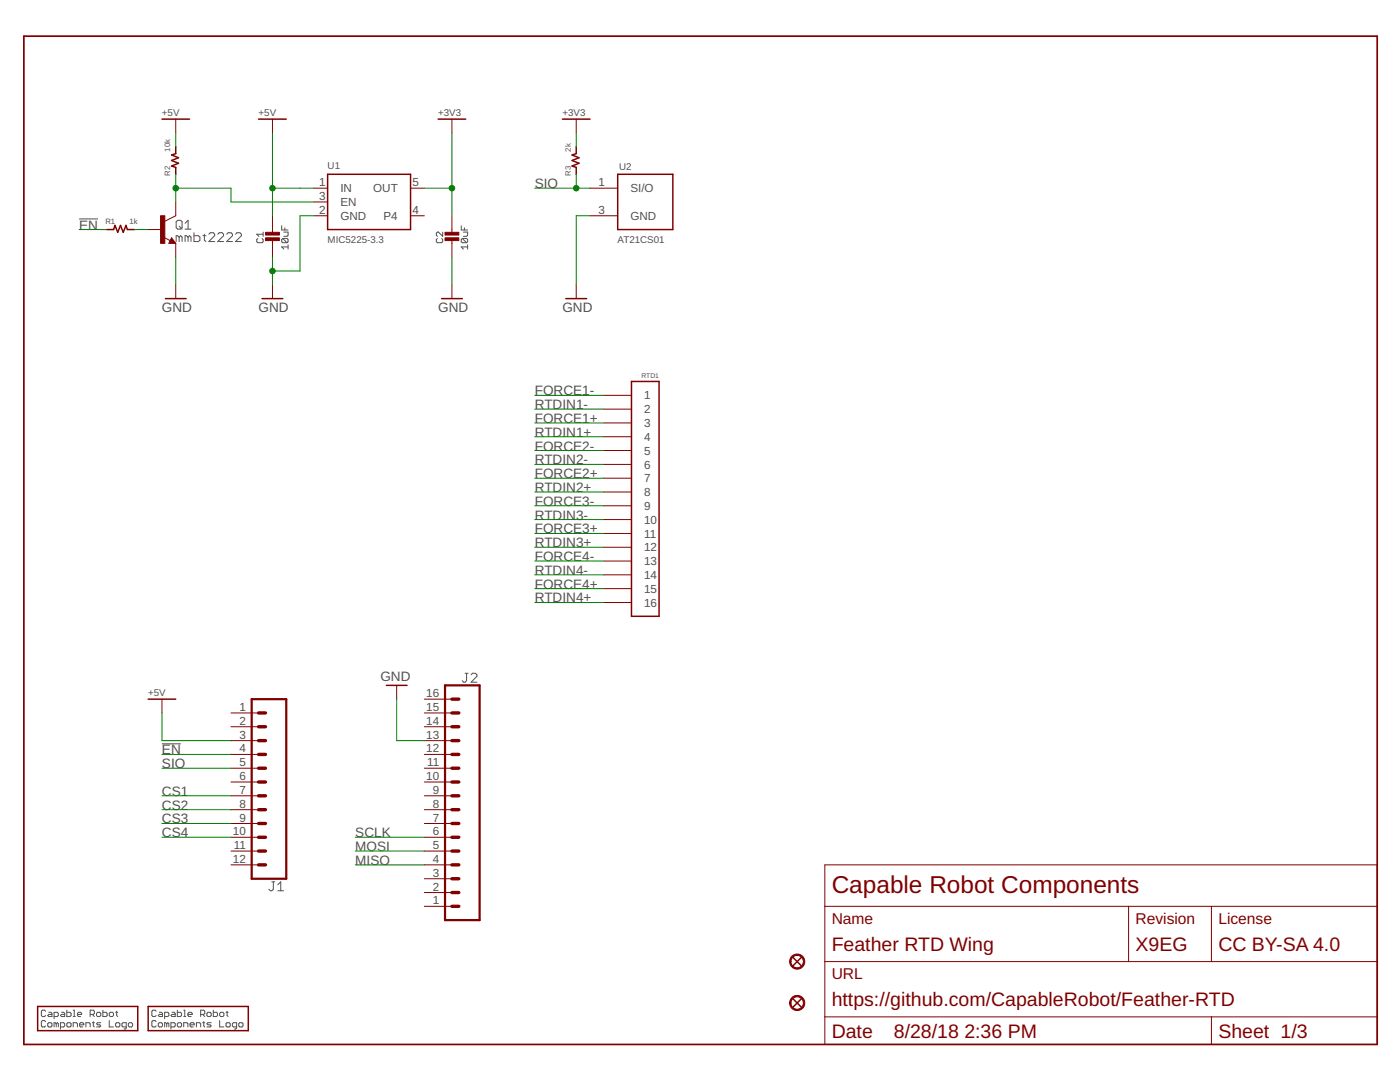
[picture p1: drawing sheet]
<svg xmlns="http://www.w3.org/2000/svg" width="279mm" height="216mm" viewBox="0 0 279 216" stroke-linecap="round" stroke-linejoin="round" font-family="sans-serif">
<g fill="none" stroke="#505050" stroke-width=".2">
<path d="M15.8 43.7h3.8M35.5 44h.5l.3 .3v1.1l-.3 .3h-.5l-.3-.3v-1.1zM35.8 47.3l-.3-.3h-.3v1.2M35.8 47.3v.9M35.8 47.3l.2-.3 .3 .3v.9M35.8 45.1l.5 .6M36.9 44.6l.6-.6v1.7M36.9 45.7h1.2M37.5 47.3v.9M37.5 47.3l-.3-.3h-.3v1.2M37.5 47.3l.3-.3 .3 .3v.9M38.7 46.4v1.8h.9l.3-.3v-.6l-.3-.3h-.9"/>
<path d="M40.5 47h.6M40.8 46.7v1.2l.3 .3M41.7 46.7l.3-.3h.6l.2 .3v.3l-1.1 1.2h1.1M43.5 46.7l.3-.3h.5l.3 .3v.3l-1.1 1.2h1.1M45.2 46.7l.3-.3h.6l.3 .3v.3l-1.2 1.2h1.2M47 46.7l.3-.3h.6l.3 .3v.3l-1.2 1.2h1.2M51.5 47.6l-.3 .2v.4l.3 .2h.8l.2-.2v-.4l-.2-.2M52.5 46.3v.9M52.5 46.7h-1.3l.5 .5M56.2 45v.9h1.3M56.4 47.6h.9l.2 .2v.4l-.2 .2M56.4 47.6l-.2 .2v.4l.2 .2h.9"/>
<path d="M56.4 47.6l.9 .8M56.6 46.3h.9v.6l-.2 .3h-.7M56.9 45.5v.4M57.5 49.3h-1.3l.4 .4M57.5 48.9v.8M87.3 47.6l-.2 .2v.4l.2 .2h.8l.2-.2v-.4l-.2-.2M88.3 46.3v.9l-.8-.9-.4 .2v.4l.2 .3M92.1 45v.9h1.2M92.3 47.6l-.2 .2v.4l.2 .2h.8M92.3 47.6h.8l.2 .2v.4l-.2 .2M92.3 47.6l.8 .8M92.5 46.3h.8v.6l-.2 .3h-.6"/>
<path d="M92.7 45.5v.4M93.3 49.3h-1.2l.4 .4M93.3 48.9v.8M92.8 134.3h.6M93.1 134.3v1.5l-.3 .3h-.3l-.3-.3M94 134.6l.3-.3h.6l.3 .3v.3l-1.2 1.2h1.2M32.3 148.4h3.8M54.3 176h.5M54.5 176v1.4l-.2 .3h-.3l-.3-.3M55.4 177.7h1.2M55.4 176.6l.6-.6v1.7M9.1 201.8l-.2-.2h-.4l-.2 .2v.8l.2 .2h.4l.2-.2"/>
<path d="M9.1 203.9l-.2-.3h-.4l-.2 .3v.8l.2 .2h.4l.2-.2M9.5 204.3l.2-.2h.5l.2 .2v.4l-.2 .2h-.5l-.2-.2zM9.7 202h.5l.2 .2v.6h-.7l-.2-.2 .2-.2h.7M10.8 202.8h.6l.2-.2v-.4l-.2-.2h-.6v1.3M11.2 204.3l-.4-.2v.8M11.2 204.3l.2-.2 .2 .2v.6M11.2 204.3v.6M12.1 204.9h.6l.2-.2v-.4l-.2-.2h-.6v1.2M12.3 202h.4l.2 .2v.6h-.6l-.2-.2 .2-.2h.6M13.3 201.6v1.2h.7l.2-.2v-.4l-.2-.2h-.7M13.5 204.1h.5l.2 .2v.4l-.2 .2h-.5l-.2-.2v-.4zM14.6 201.6h.2v1.2"/>
<path d="M14.6 202.8h.4M14.6 204.9v-.8h.6l.3 .2v.6M15.5 202.4h.8l-.2-.4h-.4l-.2 .2v.4l.2 .2h.4M15.9 204.5h.8l-.2-.4h-.4l-.2 .2v.4l.2 .2h.4M17.1 204.9v-.8h.7l.2 .2v.6M18 202.4h.6l.2-.2v-.4l-.2-.2h-.6v1.2M18.4 202.4l.4 .4M18.4 204.1h.4M18.6 203.9v.8l.2 .2M19.3 202.2l.2-.2h.4l.2 .2v.4l-.2 .2h-.4l-.2-.2zM20.1 204.1h-.6l-.2 .2 .8 .4-.2 .2h-.6M20.5 201.6v1.2h.7l.2-.2v-.4l-.2-.2h-.7"/>
<path d="M21.8 202.2l.2-.2h.4l.2 .2v.4l-.2 .2h-.4l-.2-.2zM21.8 203.6v1.3h.8M23.1 202h.4M23.1 204.3l.2-.2h.4l.2 .2v.4l-.2 .2h-.4l-.2-.2zM23.3 201.8v.8l.2 .2M25.2 204.9h-.6l-.3-.2v-.4l.3-.2h.6v1l-.4 .2M25.6 204.3l.2-.2h.4l.3 .2v.4l-.3 .2h-.4l-.2-.2zM31.2 201.8l-.3-.2h-.4l-.2 .2v.8l.2 .2h.4l.3-.2M31.2 203.9l-.3-.3h-.4l-.2 .3v.8l.2 .2h.4l.3-.2M31.6 204.3l.2-.2h.4l.2 .2v.4l-.2 .2h-.4l-.2-.2zM31.8 202h.4l.2 .2v.6h-.6l-.2-.2 .2-.2h.6M32.9 202.8h.6l.2-.2v-.4l-.2-.2h-.6v1.3"/>
<path d="M33.3 204.3l-.4-.2v.8M33.3 204.3l.2-.2 .2 .2v.6M33.3 204.3v.6M34.1 204.9h.7l.2-.2v-.4l-.2-.2h-.7v1.2M34.3 202h.5l.2 .2v.6h-.7l-.2-.2 .2-.2h.7M35.4 201.6v1.2h.6l.2-.2v-.4l-.2-.2h-.6M35.4 204.3l.2-.2h.4l.2 .2v.4l-.2 .2h-.4l-.2-.2zM36.7 201.6h.2v1.2M36.7 202.8h.4M36.7 204.9v-.8h.6l.2 .2v.6M37.5 202.4h.9l-.3-.4h-.4l-.2 .2v.4l.2 .2h.4M37.9 204.5h.9l-.2-.4h-.5l-.2 .2v.4l.2 .2h.5"/>
<path d="M39.2 204.9v-.8h.6l.2 .2v.6M40 202.4h.7l.2-.2v-.4l-.2-.2h-.7v1.2M40.4 204.1h.5M40.4 202.4l.5 .4M40.7 203.9v.8l.2 .2M41.3 202.2l.2-.2h.4l.2 .2v.4l-.2 .2h-.4l-.2-.2zM42.1 204.1h-.6l-.2 .2 .8 .4-.2 .2h-.6M42.6 201.6v1.2h.6l.2-.2v-.4l-.2-.2h-.6M43.8 202.2l.2-.2h.5l.2 .2v.4l-.2 .2h-.5l-.2-.2zM43.8 203.6v1.3h.9M45.1 202h.4M45.1 204.3l.2-.2h.4l.3 .2v.4l-.3 .2h-.4l-.2-.2z"/>
<path d="M45.3 201.8v.8l.2 .2M47.2 204.9h-.6l-.2-.2v-.4l.2-.2h.6v1l-.4 .2M47.6 204.3l.3-.2h.4l.2 .2v.4l-.2 .2h-.4l-.3-.2z"/>
</g>
<g fill="none" stroke="#800000" stroke-width=".3">
<path d="M32.3 23.8h5.5M35.1 29.3v1.3l-.9 .3 1.4 .6-1.4 .5 1.4 .6-1.4 .5 .9 .3v1.4M51.6 23.8h5.5M65.4 34.8h16.5v11h-16.5zM87.4 23.8h5.5M112.2 23.8h5.6M115 29.3v1.3l-.8 .3 1.3 .6-1.3 .5 1.3 .6-1.3 .5 .8 .3v1.4M123.3 34.8h11v11h-11zM21.3 45.8h1.4l.2-.8 .6 1.4 .5-1.4 .6 1.4 .5-1.4 .3 .8h1.4M33 59.6h4.1M34.2 48l.2 .3h-.4l.2-.6 .6 .7h-.8M52.3 59.6h4.1"/>
<path d="M88.1 59.6h4.2M112.9 59.6h4.2M126 76.1h5.5v46.9h-5.5zM29.6 139.5h5.5M77.1 136.8h4.1M158.3 199.3l1.6 1.7M158.3 191.1l1.6 1.6M159.9 199.3l-1.6 1.7M159.9 191.1l-1.6 1.6M7.5 200.8h20v4.9h-20zM29.6 200.8h20v4.9h-20z"/>
</g>
<g fill="#800000" stroke="#800000" stroke-width=".2">
<path d="M158 199.1a1.52 1.52 0 0 1 2.4 .2 1.52 1.52 0 0 1-.9 2.3 1.52 1.52 0 0 1-1.9-1.5h.3a1.24 1.24 0 0 1 1.8-1 1.24 1.24 0 0 1 .1 2.1 1.24 1.24 0 0 1-1.9-.8v-.3h-.3z" fill-rule="evenodd"/>
<path d="M158 190.9a1.52 1.52 0 0 1 2.4 .2 1.52 1.52 0 0 1-.9 2.2 1.52 1.52 0 0 1-1.9-1.4h.3a1.24 1.24 0 0 1 1.8-1.1 1.24 1.24 0 0 1 .1 2.1 1.24 1.24 0 0 1-1.9-.7v-.3h-.3z" fill-rule="evenodd"/>
</g>
<g fill="none" stroke="#800000" stroke-width=".2">
<path d="M35.1 23.8v2.7M54.4 23.8v2.7M62.6 37.5h2.8M81.9 37.5h2.8M90.2 23.8v2.7M115 23.8v2.7M117.8 37.5h5.5M29.6 45.8h2.7M32.7 47.3l1.3 .7M34.2 47.5l.9 1.1h-1.4zM35.1 40.3v2.8l-2.2 1.1M35.1 48.6v2.7"/>
<path d="M35.1 56.8v2.8M54.4 43.1v3.5M54.4 47.7v3.6M54.4 56.8v2.8M62.6 40.3h2.8M62.6 43.1h2.8M81.9 43.1h2.8M90.2 43.1v3.5M90.2 47.7v3.6M90.2 56.8v2.8M115 56.8v2.8M117.8 43.1h5.5"/>
<path d="M120.5 78.9h5.5M120.5 81.6h5.5M120.5 84.4h5.5M120.5 87.1h5.5M120.5 89.9h5.5M120.5 92.7h5.5M120.5 95.4h5.5M120.5 98.2h5.5M120.5 100.9h5.5M120.5 103.7h5.5M120.5 106.4h5.5M120.5 109.2h5.5"/>
<path d="M120.5 112h5.5M120.5 114.7h5.5M120.5 117.5h5.5M32.3 139.5v2.8M79.2 136.8v2.7M84.7 139.5h5.5M120.5 120.2h5.5M46.1 142.3h5.5M46.1 145h5.5M46.1 147.8h5.5M46.1 150.5h5.5M46.1 153.3h5.5"/>
<path d="M46.1 156h5.5M46.1 158.8h5.5M84.7 142.3h5.5M84.7 145h5.5M84.7 147.8h5.5M84.7 150.5h5.5M84.7 153.3h5.5M84.7 156h5.5M84.7 158.8h5.5M46.1 161.6h5.5M46.1 164.3h5.5M46.1 167.1h5.5"/>
<path d="M46.1 169.8h5.5M46.1 172.6h5.5M84.7 161.6h5.5M84.7 164.3h5.5M84.7 167.1h5.5M84.7 169.8h5.5M84.7 172.6h5.5M84.7 178.1h5.5M84.7 175.3h5.5M164.6 172.6h110.2v35.8h-110.2zM84.7 180.8h5.5M164.6 180.8h110.2"/>
<path d="M164.6 191.9h110.2M225.2 180.8v11.1M241.8 180.8v11.1M164.6 202.9h110.2M241.8 202.9v5.5"/>
</g>
<g fill="#800000" stroke="#800000" stroke-width=".2">
<path d="M53 47.5h2.8v.5h-2.8z"/>
<path d="M53 46.4h2.8v.5h-2.8z"/>
<path d="M88.8 47.5h2.8v.5h-2.8z"/>
<path d="M88.8 46.4h2.8v.5h-2.8z"/>
<path d="M32 43.1h.9v5.5h-.9z"/>
</g>
<path d="M50.2 139.5h6.9v35.8h-6.9zM88.8 136.8h6.9v46.8h-6.9z" fill="none" stroke="#800000" stroke-width=".44"/>
<g fill="none" stroke="#800000" stroke-width=".68">
<path d="M90.2 139.5h1.4M51.6 147.8h1.4M51.6 145h1.4M51.6 142.3h1.4M51.6 153.3h1.4M51.6 150.5h1.4M51.6 156h1.4M51.6 158.8h1.4M90.2 147.8h1.4M90.2 145h1.4M90.2 142.3h1.4M90.2 153.3h1.4"/>
<path d="M90.2 150.5h1.4M90.2 156h1.4M90.2 158.8h1.4M51.6 161.6h1.4M51.6 164.3h1.4M51.6 167.1h1.4M51.6 169.8h1.4M51.6 172.6h1.4M90.2 161.6h1.4M90.2 164.3h1.4M90.2 167.1h1.4M90.2 169.8h1.4"/>
<path d="M90.2 172.6h1.4M90.2 175.3h1.4M90.2 178.1h1.4M90.2 180.8h1.4"/>
</g>
<path d="M4.8 7.2h270v201.2h-270z" fill="none" stroke="#800000" stroke-width=".34"/>
<g fill="none" stroke="#008000" stroke-width=".2">
<path d="M35.1 26.5v2.8M35.1 34.8v5.5M35.1 37.5h11v2.8h16.5M54.4 26.5v16.6M54.4 37.5h8.2M84.7 37.5h5.5M90.2 26.5v16.6M106.7 37.5h11.1M115 26.5v2.8M115 34.8v2.7M15.8 45.8h5.5M26.8 45.8h2.8"/>
<path d="M35.1 51.3v5.5M54.4 51.3v5.5M62.6 43.1h-2.7v11h-5.5M90.2 51.3v5.5M117.8 43.1h-2.8v13.7M106.7 78.9h13.8M106.7 81.6h13.8M106.7 87.1h13.8M106.7 84.4h13.8M106.7 89.9h13.8M106.7 98.2h13.8M106.7 92.7h13.8"/>
<path d="M106.7 95.4h13.8M106.7 112h13.8M106.7 117.5h13.8M106.7 114.7h13.8M106.7 100.9h13.8M106.7 103.7h13.8M106.7 109.2h13.8M106.7 106.4h13.8M79.2 139.5v8.3h5.5M106.7 120.2h13.8M32.3 142.3v5.5h13.8M32.3 158.8h13.8"/>
<path d="M32.3 153.3h13.8M32.3 150.5h13.8M32.3 167.1h13.8M32.3 164.3h13.8M32.3 161.6h13.8M70.9 167.1h13.8M70.9 169.8h13.8M70.9 172.6h13.8"/>
</g>
<g fill="#008000" stroke="#008000" stroke-width=".2">
<circle cx="54.4" cy="54.1" r=".55"/>
<circle cx="54.4" cy="37.5" r=".55"/>
<circle cx="90.2" cy="37.5" r=".55"/>
<circle cx="115" cy="37.5" r=".55"/>
<circle cx="35.1" cy="37.5" r=".55"/>
</g>
<text font-size="4.9" fill="#800000" x="166" y="178.1">Capable Robot Components</text>
<g font-size="3.9" fill="#800000">
<text x="166" y="189.8">Feather RTD Wing</text>
<text x="226.6" y="189.8">X9EG</text>
<text x="243.1" y="189.8">CC BY-SA 4.0</text>
<text x="166" y="200.8">https://github.com/CapableRobot/Feather-RTD</text>
<text x="166" y="207">Date</text>
<text x="178.4" y="207">8/28/18</text>
<text x="192.5" y="207">2:36 PM</text>
<text x="243.1" y="207">Sheet 1/3</text>
</g>
<g font-size="3.1" fill="#800000">
<text x="166" y="184.3">Name</text>
<text x="226.6" y="184.3">Revision</text>
<text x="243.1" y="184.3">License</text>
<text x="166" y="195.3">URL</text>
</g>
<g font-size="2.7" fill="#505050">
<text x="106.7" y="37.5">SIO</text>
<text x="15.8" y="45.8">EN</text>
<text x="32.3" y="62.3">GND</text>
<text x="51.6" y="62.3">GND</text>
<text x="87.4" y="62.3">GND</text>
<text x="112.2" y="62.3">GND</text>
<text x="106.7" y="78.9">FORCE1-</text>
<text x="106.7" y="81.6">RTDIN1-</text>
<text x="106.7" y="87.1">RTDIN1+</text>
<text x="106.7" y="84.4">FORCE1+</text>
<text x="106.7" y="89.9">FORCE2-</text>
<text x="106.7" y="92.7">RTDIN2-</text>
<text x="106.7" y="95.4">FORCE2+</text>
<text x="106.7" y="98.2">RTDIN2+</text>
<text x="106.7" y="100.9">FORCE3-</text>
<text x="106.7" y="103.7">RTDIN3-</text>
<text x="106.7" y="106.4">FORCE3+</text>
<text x="106.7" y="112">FORCE4-</text>
<text x="106.7" y="109.2">RTDIN3+</text>
<text x="106.7" y="117.5">FORCE4+</text>
<text x="106.7" y="114.7">RTDIN4-</text>
<text x="106.7" y="120.2">RTDIN4+</text>
<text x="75.9" y="135.9">GND</text>
<text x="32.3" y="153.3">SIO</text>
<text x="32.3" y="150.5">EN</text>
<text x="32.3" y="158.8">CS1</text>
<text x="32.3" y="161.6">CS2</text>
<text x="32.3" y="167.1">CS4</text>
<text x="32.3" y="164.3">CS3</text>
<text x="70.9" y="167.1">SCLK</text>
<text x="70.9" y="169.8">MOSI</text>
<text x="70.9" y="172.6">MISO</text>
</g>
<g font-size="2.3" fill="#505050">
<text x="63.7" y="37.2">1</text>
<text x="63.7" y="39.9">3</text>
<text x="67.9" y="38.4">IN</text>
<text x="67.9" y="41.1">EN</text>
<text x="74.5" y="38.4">OUT</text>
<text x="82.3" y="37.2">5</text>
<text x="119.4" y="37.2">1</text>
<text x="125.8" y="38.4">SI/O</text>
<text x="63.7" y="42.7">2</text>
<text x="67.9" y="43.9">GND</text>
<text x="76.5" y="43.9">P4</text>
<text x="82.3" y="42.7">4</text>
<text x="119.4" y="42.7">3</text>
<text x="125.8" y="43.9">GND</text>
<text x="128.6" y="79.7">1</text>
<text x="128.6" y="82.5">2</text>
<text x="128.6" y="85.2">3</text>
<text x="128.6" y="88">4</text>
<text x="128.6" y="90.7">5</text>
<text x="128.6" y="93.5">6</text>
<text x="128.6" y="96.2">7</text>
<text x="128.6" y="99">8</text>
<text x="128.6" y="101.8">9</text>
<text x="128.6" y="104.5">10</text>
<text x="128.6" y="107.3">11</text>
<text x="128.6" y="110">12</text>
<text x="128.6" y="112.8">13</text>
<text x="128.6" y="115.5">14</text>
<text x="128.6" y="118.3">15</text>
<text x="128.6" y="121">16</text>
<text x="47.8" y="141.9">1</text>
<text x="85.1" y="141.9">15</text>
<text x="85.1" y="139.1">16</text>
<text x="47.8" y="144.6">2</text>
<text x="47.8" y="147.4">3</text>
<text x="85.1" y="147.4">13</text>
<text x="85.1" y="144.6">14</text>
<text x="47.8" y="150.1">4</text>
<text x="47.8" y="152.9">5</text>
<text x="47.8" y="155.7">6</text>
<text x="85.1" y="155.7">10</text>
<text x="85.1" y="150.1">12</text>
<text x="85.2" y="152.9">11</text>
<text x="47.8" y="158.4">7</text>
<text x="47.8" y="161.2">8</text>
<text x="86.4" y="161.2">8</text>
<text x="86.4" y="158.4">9</text>
<text x="46.5" y="166.7">10</text>
<text x="47.8" y="163.9">9</text>
<text x="86.4" y="166.7">6</text>
<text x="86.4" y="163.9">7</text>
<text x="46.5" y="172.2">12</text>
<text x="46.7" y="169.4">11</text>
<text x="86.4" y="172.2">4</text>
<text x="86.4" y="169.4">5</text>
<text x="86.4" y="177.7">2</text>
<text x="86.4" y="175">3</text>
<text x="86.4" y="180.5">1</text>
</g>
<g font-size="1.9" fill="#505050">
<text x="32.3" y="23.1">+5V</text>
<text x="51.6" y="23.1">+5V</text>
<text x="87.4" y="23.1">+3V3</text>
<text x="112.2" y="23.1">+3V3</text>
<text x="65.4" y="33.7">U1</text>
<text x="123.5" y="34">U2</text>
<text x="65.4" y="48.6">MIC5225-3.3</text>
<text x="123.3" y="48.6">AT21CS01</text>
<text x="29.6" y="138.8">+5V</text>
</g>
<g font-size="1.5" fill="#505050">
<text x="34" y="35.1" transform="rotate(-90 34 35.1)">R2</text>
<text x="34" y="30.2" transform="rotate(-90 34 30.2)">10k</text>
<text x="113.9" y="35.1" transform="rotate(-90 113.9 35.1)">R3</text>
<text x="113.9" y="30.2" transform="rotate(-90 113.9 30.2)">2k</text>
<text x="21" y="44.7">R1</text>
<text x="25.8" y="44.7">1k</text>
</g>
<text font-size="1.4" fill="#505050" x="128" y="75.4">RTD1</text>
</svg>
